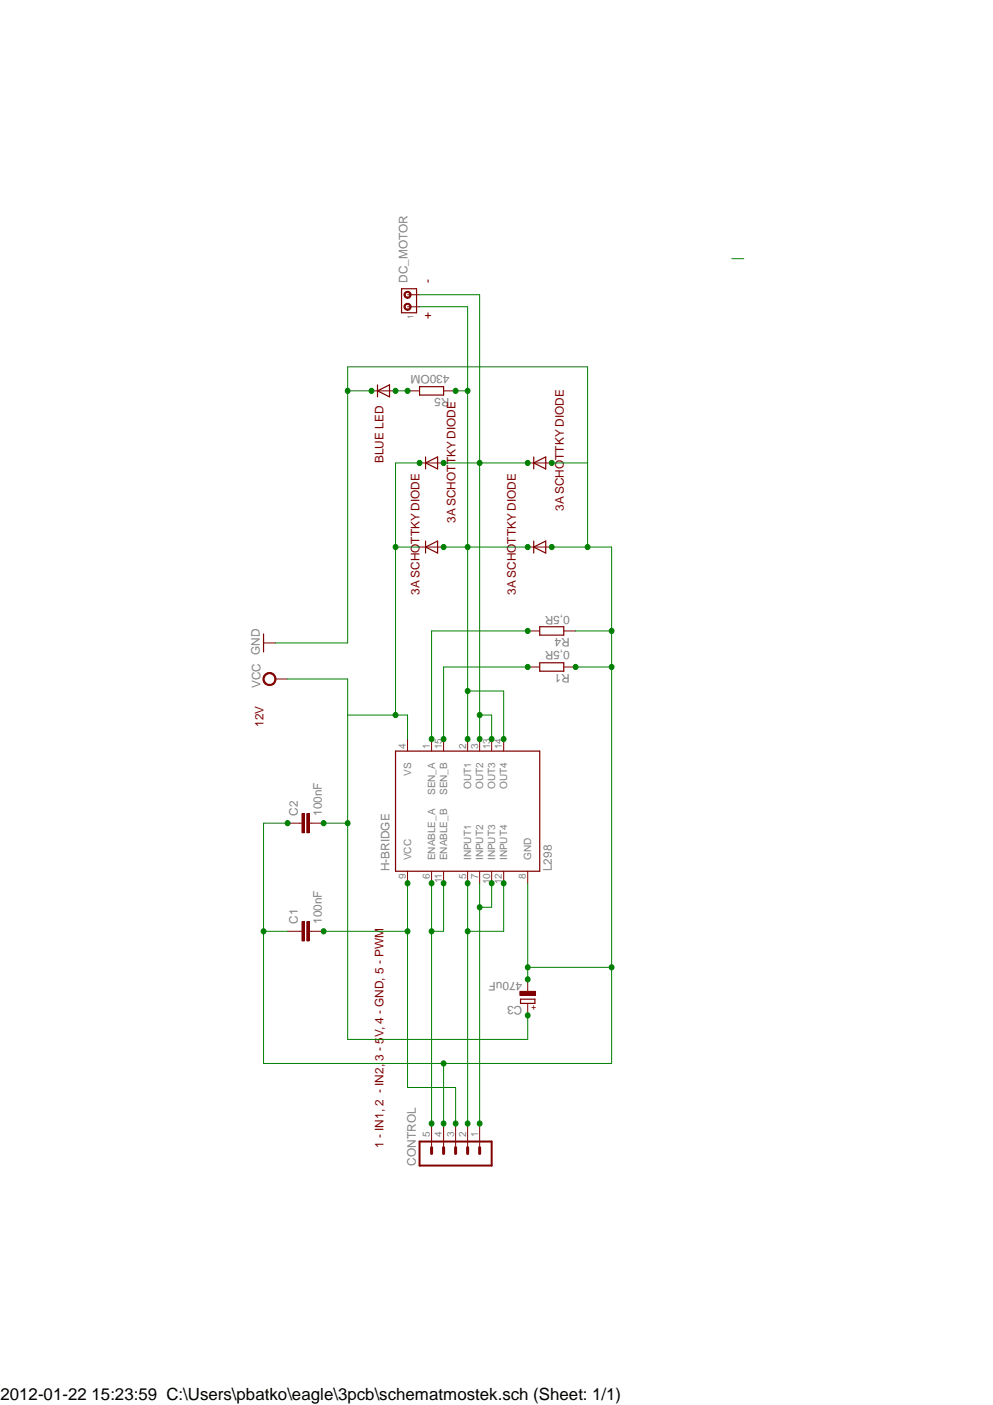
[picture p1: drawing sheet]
<svg xmlns="http://www.w3.org/2000/svg" width="210mm" height="297mm" viewBox="0 0 210 297" stroke-linecap="round" stroke-linejoin="round" font-family="sans-serif">
<path d="M88.7 81.7h5.1v1.8h-5.1zM114.1 132.5h5.1v1.8h-5.1z" fill="none" stroke="#800000" stroke-width=".25"/>
<path d="M86.1 82.6h2.6M93.8 82.6h2.5M111.5 133.4h2.6M119.2 133.4h2.5M60.8 174h2.5M65.9 174h2.5" fill="none" stroke="#800000" stroke-width=".21"/>
<path d="M63.8 172h.5v4.1h-.5z" fill-rule="evenodd" fill="#800000"/>
<path d="M63.8 172h.5v4.1h-.5z" fill="none" stroke="#800000" stroke-width=".21"/>
<path d="M64.9 172h.5v4.1h-.5z" fill-rule="evenodd" fill="#800000"/>
<path d="M63.3 174h.5M64.9 172h.5v4.1h-.5zM65.4 174h.5M111.5 207.1v2.5M111.5 212.1v2.6" fill="none" stroke="#800000" stroke-width=".21"/>
<path d="M110 211.2h3.1v.9h-3.1z" fill="none" stroke="#800000" stroke-width=".25"/>
<path d="M109.9 209.6h3.3v.8h-3.3z" fill-rule="evenodd" fill="#800000"/>
<g fill="none" stroke="#800000" stroke-width=".21">
<path d="M86.1 156.3v2.5M91.2 156.3v2.5M93.8 156.3v2.5M98.8 156.3v2.5M101.4 156.3v2.5M103.9 156.3v2.5M106.5 156.3v2.5M60.8 196.9h2.5M65.9 196.9h2.5M86.1 184.2v2.5M91.2 184.2v2.5M93.8 184.2v2.5"/>
<path d="M98.8 184.2v2.5M101.4 184.2v2.5M103.9 184.2v2.5M106.5 184.2v2.5M111.5 184.2v2.5M109.9 209.6h3.3v.8h-3.3z"/>
</g>
<path d="M83.6 158.8h30.5v25.4h-30.5z" fill="none" stroke="#800000" stroke-width=".25"/>
<path d="M63.8 194.9h.5v4h-.5z" fill-rule="evenodd" fill="#800000"/>
<path d="M63.8 194.9h.5v4h-.5z" fill="none" stroke="#800000" stroke-width=".21"/>
<path d="M64.9 194.9h.5v4h-.5z" fill-rule="evenodd" fill="#800000"/>
<g fill="none" stroke="#800000" stroke-width=".21">
<path d="M78.5 82.6h5.1M88.7 97.9h5.1M111.5 97.9h5.1M88.7 115.7h5.1M111.5 115.7h5.1M55.7 135.9h2.6M58.3 143.6h2.5M111.5 141h2.6M119.2 141h2.5M63.3 196.9h.5M64.9 194.9h.5v4h-.5zM65.4 196.9h.5"/>
<path d="M91.2 237.5v5.1M93.8 237.5v5.1M96.3 237.5v5.1M98.8 237.5v5.1M101.4 237.5v5.1"/>
</g>
<path d="M88.7 241.3h15.2v5.1h-15.2z" fill="none" stroke="#800000" stroke-width=".42"/>
<path d="M91.2 242.6v1.3M93.8 242.6v1.3M96.3 242.6v1.3M98.8 242.6v1.3M101.4 242.6v1.3" fill="none" stroke="#800000" stroke-width=".63"/>
<path d="M79.8 82.6l2.5-1.2v2.5zM79.8 81.4v2.5M90 96.6v2.5M90 97.9l2.5-1.3v2.5zM112.8 96.6v2.5M112.8 97.9l2.6-1.3v2.5zM90 115.7l2.5-1.3v2.5zM90 114.4v2.5M112.8 115.7l2.6-1.3v2.5zM112.8 114.4v2.5M55.7 134v3.8M114.1 140.1h5.1v1.8h-5.1z" fill="none" stroke="#800000" stroke-width=".25"/>
<path d="M56.1 142.5a1.38 1.38 0 0 1 2.2 .6 1.38 1.38 0 0 1-1.3 1.8v-.2a1.15 1.15 0 0 1-1-1.7 1.15 1.15 0 0 1 1.9-.2 1.15 1.15 0 0 1-.5 1.9h-.4v.2a1.37 1.37 0 0 1-1.4-.9 1.37 1.37 0 0 1 .5-1.5z" fill-rule="evenodd" fill="#800000"/>
<path d="M86.1 64.9h2.6M86.1 62.3h2.6M56.1 142.5a1.38 1.38 0 0 1 2.2 .6 1.38 1.38 0 0 1-1.3 1.8v-.2a1.15 1.15 0 0 1-1-1.7 1.15 1.15 0 0 1 1.9-.2 1.15 1.15 0 0 1-.5 1.9h-.4v.2a1.37 1.37 0 0 1-1.4-.9 1.37 1.37 0 0 1 .5-1.5z" fill="none" stroke="#800000" stroke-width=".21"/>
<path d="M84.9 61h3.2v5.1h-3.2z" fill="none" stroke="#800000" stroke-width=".25"/>
<path d="M85.6 64.3a.76 .76 0 0 1 1.3 .3 .76 .76 0 0 1-.8 1v-.2a.52 .52 0 0 1-.4-.8 .52 .52 0 0 1 .9-.1 .52 .52 0 0 1-.2 .8l-.3 .1v.2a.75 .75 0 0 1-.7-.5 .75 .75 0 0 1 .2-.8z" fill-rule="evenodd" fill="#800000"/>
<path d="M85.6 64.3a.76 .76 0 0 1 1.3 .3 .76 .76 0 0 1-.8 1v-.2a.52 .52 0 0 1-.4-.8 .52 .52 0 0 1 .9-.1 .52 .52 0 0 1-.2 .8l-.3 .1v.2a.75 .75 0 0 1-.7-.5 .75 .75 0 0 1 .2-.8z" fill="none" stroke="#800000" stroke-width=".21"/>
<path d="M85.6 61.8a.76 .76 0 0 1 1.3 .2 .76 .76 0 0 1-.8 1.1v-.3a.52 .52 0 0 1-.4-.7 .52 .52 0 0 1 .9-.2 .52 .52 0 0 1-.2 .9h-.3v.3a.75 .75 0 0 1-.7-.5 .75 .75 0 0 1 .2-.8z" fill-rule="evenodd" fill="#800000"/>
<path d="M85.6 61.8a.76 .76 0 0 1 1.3 .2 .76 .76 0 0 1-.8 1.1v-.3a.52 .52 0 0 1-.4-.7 .52 .52 0 0 1 .9-.2 .52 .52 0 0 1-.2 .9h-.3v.3a.75 .75 0 0 1-.7-.5 .75 .75 0 0 1 .2-.8z" fill="none" stroke="#800000" stroke-width=".21"/>
<path d="M93.8 186.7v10.2h-2.6" fill="none" stroke="#008000" stroke-width=".21"/>
<circle cx="93.7" cy="186.7" r=".53" fill="#008000"/>
<circle cx="93.7" cy="186.7" r=".53" fill="none" stroke="#008000" stroke-width=".21"/>
<circle cx="91.2" cy="186.7" r=".53" fill="#008000"/>
<g fill="none" stroke="#008000" stroke-width=".21">
<path d="M91.2 186.7v50.8"/>
<circle cx="91.2" cy="186.7" r=".53"/>
</g>
<circle cx="91.2" cy="237.5" r=".53" fill="#008000"/>
<circle cx="91.2" cy="237.5" r=".53" fill="none" stroke="#008000" stroke-width=".21"/>
<circle cx="91.2" cy="196.9" r=".53" fill="#008000"/>
<circle cx="91.2" cy="196.9" r=".53" fill="none" stroke="#008000" stroke-width=".21"/>
<circle cx="103.9" cy="186.7" r=".53" fill="#008000"/>
<g fill="none" stroke="#008000" stroke-width=".21">
<path d="M103.9 186.7v5.1h-2.5"/>
<circle cx="103.9" cy="186.7" r=".53"/>
</g>
<circle cx="101.4" cy="191.8" r=".53" fill="#008000"/>
<g fill="none" stroke="#008000" stroke-width=".21">
<path d="M101.4 191.8v45.7"/>
<circle cx="101.4" cy="191.8" r=".53"/>
</g>
<circle cx="101.4" cy="237.5" r=".53" fill="#008000"/>
<g fill="none" stroke="#008000" stroke-width=".21">
<path d="M93.8 97.9h17.7M101.4 97.9v58.4M101.4 151.2h2.5v5.1M101.4 186.7v5.1"/>
<circle cx="101.4" cy="237.5" r=".53"/>
</g>
<circle cx="103.9" cy="156.3" r=".53" fill="#008000"/>
<circle cx="103.9" cy="156.3" r=".53" fill="none" stroke="#008000" stroke-width=".21"/>
<circle cx="101.4" cy="156.3" r=".53" fill="#008000"/>
<circle cx="101.4" cy="156.3" r=".53" fill="none" stroke="#008000" stroke-width=".21"/>
<circle cx="101.4" cy="151.2" r=".53" fill="#008000"/>
<circle cx="101.4" cy="151.2" r=".53" fill="none" stroke="#008000" stroke-width=".21"/>
<circle cx="101.4" cy="97.9" r=".53" fill="#008000"/>
<circle cx="101.4" cy="97.9" r=".53" fill="none" stroke="#008000" stroke-width=".21"/>
<circle cx="93.7" cy="97.9" r=".53" fill="#008000"/>
<circle cx="93.7" cy="97.9" r=".53" fill="none" stroke="#008000" stroke-width=".21"/>
<circle cx="111.5" cy="97.9" r=".53" fill="#008000"/>
<g fill="none" stroke="#008000" stroke-width=".21">
<path d="M88.7 62.3h12.7v35.6M83.6 82.6h2.5"/>
<circle cx="111.5" cy="97.9" r=".53"/>
</g>
<circle cx="86.1" cy="82.6" r=".53" fill="#008000"/>
<circle cx="86.1" cy="82.6" r=".53" fill="none" stroke="#008000" stroke-width=".21"/>
<circle cx="83.6" cy="82.6" r=".53" fill="#008000"/>
<circle cx="83.6" cy="82.6" r=".53" fill="none" stroke="#008000" stroke-width=".21"/>
<circle cx="86.1" cy="186.7" r=".53" fill="#008000"/>
<g fill="none" stroke="#008000" stroke-width=".21">
<path d="M86.1 186.7v10.2h-17.7"/>
<circle cx="86.1" cy="186.7" r=".53"/>
</g>
<circle cx="86.1" cy="196.9" r=".53" fill="#008000"/>
<g fill="none" stroke="#008000" stroke-width=".21">
<path d="M86.1 196.9v33h10.2v7.6"/>
<circle cx="86.1" cy="196.9" r=".53"/>
</g>
<circle cx="96.3" cy="237.5" r=".53" fill="#008000"/>
<circle cx="96.3" cy="237.5" r=".53" fill="none" stroke="#008000" stroke-width=".21"/>
<circle cx="68.4" cy="196.9" r=".53" fill="#008000"/>
<g fill="none" stroke="#008000" stroke-width=".21">
<path d="M154.7 54.7h2.5M116.6 97.9h7.6M116.6 115.7h7.6"/>
<circle cx="68.4" cy="196.9" r=".53"/>
</g>
<circle cx="60.8" cy="174" r=".53" fill="#008000"/>
<g fill="none" stroke="#008000" stroke-width=".21">
<path d="M60.8 174h-5.1v22.9h5.1"/>
<circle cx="60.8" cy="174" r=".53"/>
</g>
<circle cx="55.7" cy="196.9" r=".53" fill="#008000"/>
<g fill="none" stroke="#008000" stroke-width=".21">
<path d="M55.7 196.9v27.9"/>
<circle cx="55.7" cy="196.9" r=".53"/>
</g>
<circle cx="93.7" cy="237.5" r=".53" fill="#008000"/>
<g fill="none" stroke="#008000" stroke-width=".21">
<path d="M55.7 224.8h38.1v12.7"/>
<circle cx="93.7" cy="237.5" r=".53"/>
</g>
<circle cx="93.7" cy="224.8" r=".53" fill="#008000"/>
<g fill="none" stroke="#008000" stroke-width=".21">
<path d="M129.3 204.5v20.3h-35.5"/>
<circle cx="93.7" cy="224.8" r=".53"/>
</g>
<circle cx="111.5" cy="207.1" r=".53" fill="#008000"/>
<g fill="none" stroke="#008000" stroke-width=".21">
<path d="M111.5 186.7v20.4"/>
<circle cx="111.5" cy="207.1" r=".53"/>
</g>
<circle cx="111.5" cy="204.5" r=".53" fill="#008000"/>
<g fill="none" stroke="#008000" stroke-width=".21">
<path d="M111.5 204.5h17.8"/>
<circle cx="111.5" cy="204.5" r=".53"/>
</g>
<circle cx="129.3" cy="204.5" r=".53" fill="#008000"/>
<g fill="none" stroke="#008000" stroke-width=".21">
<path d="M121.7 133.4h7.6v71.1"/>
<circle cx="129.3" cy="204.5" r=".53"/>
</g>
<circle cx="129.3" cy="133.4" r=".53" fill="#008000"/>
<g fill="none" stroke="#008000" stroke-width=".21">
<path d="M124.2 115.7h5.1v17.7"/>
<circle cx="129.3" cy="133.4" r=".53"/>
</g>
<circle cx="124.2" cy="115.7" r=".53" fill="#008000"/>
<g fill="none" stroke="#008000" stroke-width=".21">
<path d="M73.5 82.6v-5h50.7v38.1M121.7 141h7.6"/>
<circle cx="124.2" cy="115.7" r=".53"/>
</g>
<circle cx="121.6" cy="141" r=".53" fill="#008000"/>
<circle cx="121.6" cy="141" r=".53" fill="none" stroke="#008000" stroke-width=".21"/>
<circle cx="129.3" cy="141" r=".53" fill="#008000"/>
<g fill="none" stroke="#008000" stroke-width=".21">
<path d="M73.5 82.6h5"/>
<circle cx="129.3" cy="141" r=".53"/>
</g>
<circle cx="73.5" cy="82.6" r=".53" fill="#008000"/>
<circle cx="73.5" cy="82.6" r=".53" fill="none" stroke="#008000" stroke-width=".21"/>
<circle cx="78.5" cy="82.6" r=".53" fill="#008000"/>
<circle cx="78.5" cy="82.6" r=".53" fill="none" stroke="#008000" stroke-width=".21"/>
<circle cx="116.6" cy="97.9" r=".53" fill="#008000"/>
<circle cx="116.6" cy="97.9" r=".53" fill="none" stroke="#008000" stroke-width=".21"/>
<circle cx="116.6" cy="115.7" r=".53" fill="#008000"/>
<g fill="none" stroke="#008000" stroke-width=".21">
<path d="M73.5 82.6v53.3h-15.2"/>
<circle cx="116.6" cy="115.7" r=".53"/>
</g>
<circle cx="111.5" cy="133.4" r=".53" fill="#008000"/>
<g fill="none" stroke="#008000" stroke-width=".21">
<path d="M111.5 133.4h-20.3v22.9"/>
<circle cx="111.5" cy="133.4" r=".53"/>
</g>
<circle cx="91.2" cy="156.3" r=".53" fill="#008000"/>
<g fill="none" stroke="#008000" stroke-width=".21">
<path d="M93.8 141v15.3"/>
<circle cx="91.2" cy="156.3" r=".53"/>
</g>
<circle cx="93.7" cy="156.3" r=".53" fill="#008000"/>
<g fill="none" stroke="#008000" stroke-width=".21">
<path d="M93.8 141h17.7"/>
<circle cx="93.7" cy="156.3" r=".53"/>
</g>
<circle cx="111.5" cy="141" r=".53" fill="#008000"/>
<g fill="none" stroke="#008000" stroke-width=".21">
<path d="M106.5 146.1v10.2"/>
<circle cx="111.5" cy="141" r=".53"/>
</g>
<circle cx="106.4" cy="156.3" r=".53" fill="#008000"/>
<circle cx="106.4" cy="156.3" r=".53" fill="none" stroke="#008000" stroke-width=".21"/>
<circle cx="98.8" cy="156.3" r=".53" fill="#008000"/>
<g fill="none" stroke="#008000" stroke-width=".21">
<path d="M93.8 115.7h17.7M98.8 115.7v40.6"/>
<circle cx="98.8" cy="156.3" r=".53"/>
</g>
<circle cx="98.8" cy="115.7" r=".53" fill="#008000"/>
<g fill="none" stroke="#008000" stroke-width=".21">
<path d="M98.8 82.6v33.1"/>
<circle cx="98.8" cy="115.7" r=".53"/>
</g>
<circle cx="96.3" cy="82.6" r=".53" fill="#008000"/>
<g fill="none" stroke="#008000" stroke-width=".21">
<path d="M96.3 82.6h2.5"/>
<circle cx="96.3" cy="82.6" r=".53"/>
</g>
<circle cx="98.8" cy="82.6" r=".53" fill="#008000"/>
<g fill="none" stroke="#008000" stroke-width=".21">
<path d="M98.8 64.9v17.7M98.8 146.1h7.7"/>
<circle cx="98.8" cy="82.6" r=".53"/>
</g>
<circle cx="98.8" cy="146.1" r=".53" fill="#008000"/>
<circle cx="98.8" cy="146.1" r=".53" fill="none" stroke="#008000" stroke-width=".21"/>
<circle cx="111.5" cy="115.7" r=".53" fill="#008000"/>
<circle cx="111.5" cy="115.7" r=".53" fill="none" stroke="#008000" stroke-width=".21"/>
<circle cx="93.7" cy="115.7" r=".53" fill="#008000"/>
<g fill="none" stroke="#008000" stroke-width=".21">
<path d="M88.7 64.9h10.1"/>
<circle cx="93.7" cy="115.7" r=".53"/>
</g>
<circle cx="98.8" cy="186.7" r=".53" fill="#008000"/>
<circle cx="98.8" cy="186.7" r=".53" fill="none" stroke="#008000" stroke-width=".21"/>
<circle cx="106.4" cy="186.7" r=".53" fill="#008000"/>
<g fill="none" stroke="#008000" stroke-width=".21">
<path d="M106.5 186.7v10.2h-7.7"/>
<circle cx="106.4" cy="186.7" r=".53"/>
</g>
<circle cx="98.8" cy="196.9" r=".53" fill="#008000"/>
<g fill="none" stroke="#008000" stroke-width=".21">
<path d="M98.8 186.7v50.8"/>
<circle cx="98.8" cy="196.9" r=".53"/>
</g>
<circle cx="98.8" cy="237.5" r=".53" fill="#008000"/>
<g fill="none" stroke="#008000" stroke-width=".21">
<path d="M88.7 97.9h-5.1v17.8h5.1"/>
<circle cx="98.8" cy="237.5" r=".53"/>
</g>
<circle cx="83.6" cy="115.7" r=".53" fill="#008000"/>
<g fill="none" stroke="#008000" stroke-width=".21">
<path d="M83.6 115.7v35.5h2.5v5.1"/>
<circle cx="83.6" cy="115.7" r=".53"/>
</g>
<circle cx="83.6" cy="151.2" r=".53" fill="#008000"/>
<g fill="none" stroke="#008000" stroke-width=".21">
<path d="M83.6 151.2h-10.1v22.8"/>
<circle cx="83.6" cy="151.2" r=".53"/>
</g>
<circle cx="68.4" cy="174" r=".53" fill="#008000"/>
<g fill="none" stroke="#008000" stroke-width=".21">
<path d="M68.4 174h5.1"/>
<circle cx="68.4" cy="174" r=".53"/>
</g>
<circle cx="73.5" cy="174" r=".53" fill="#008000"/>
<g fill="none" stroke="#008000" stroke-width=".21">
<path d="M73.5 143.6v7.6M73.5 174v45.8h38v-5.1"/>
<circle cx="73.5" cy="174" r=".53"/>
</g>
<circle cx="111.5" cy="214.7" r=".53" fill="#008000"/>
<circle cx="111.5" cy="214.7" r=".53" fill="none" stroke="#008000" stroke-width=".21"/>
<circle cx="88.7" cy="97.9" r=".53" fill="#008000"/>
<g fill="none" stroke="#008000" stroke-width=".21">
<path d="M60.8 143.6h12.7"/>
<circle cx="88.7" cy="97.9" r=".53"/>
</g>
<text font-size="3.6" x=".1" y="296">2012-01-22 15:23:59 C:\Users\pbatko\eagle\3pcb\schematmostek.sch (Sheet: 1/1)</text>
<g font-size="2.5" fill="#808080">
<text x="86.1" y="59.8" transform="rotate(-90 86.1 59.8)">DC_MOTOR</text>
<text x="95" y="79.3" transform="rotate(-180 95 79.3)">430OM</text>
<text x="95" y="84.1" transform="rotate(-180 95 84.1)">R5</text>
<text x="120.4" y="130.1" transform="rotate(-180 120.4 130.1)">0,5R</text>
<text x="120.4" y="137.7" transform="rotate(-180 120.4 137.7)">0,5R</text>
<text x="120.4" y="134.9" transform="rotate(-180 120.4 134.9)">R4</text>
<text x="120.4" y="142.5" transform="rotate(-180 120.4 142.5)">R1</text>
<text x="55.1" y="145.5" transform="rotate(-90 55.1 145.5)">VCC GND</text>
<text x="62.9" y="172.5" transform="rotate(-90 62.9 172.5)">C2</text>
<text x="68" y="172.5" transform="rotate(-90 68 172.5)">100nF</text>
<text x="82.3" y="184.2" transform="rotate(-90 82.3 184.2)">H-BRIDGE</text>
<text x="116.6" y="184.2" transform="rotate(-90 116.6 184.2)">L298</text>
<text x="62.9" y="195.4" transform="rotate(-90 62.9 195.4)">C1</text>
<text x="68" y="195.4" transform="rotate(-90 68 195.4)">100nF</text>
<text x="110.4" y="207.5" transform="rotate(-180 110.4 207.5)">470uF</text>
<text x="110.4" y="212.6" transform="rotate(-180 110.4 212.6)">C3</text>
<text x="87.9" y="246.4" transform="rotate(-90 87.9 246.4)">CONTROL</text>
</g>
<g font-size="2.5" fill="#800000">
<text x="91.2" y="59.9" transform="rotate(-90 91.2 59.9)">-</text>
<text x="91.2" y="67.4" transform="rotate(-90 91.2 67.4)">+</text>
<text x="81.1" y="97.9" transform="rotate(-90 81.1 97.9)">BLUE LED</text>
<text x="96.3" y="110.6" transform="rotate(-90 96.3 110.6)">3A SCHOTTKY DIODE</text>
<text x="119.2" y="108" transform="rotate(-90 119.2 108)">3A SCHOTTKY DIODE</text>
<text x="88.7" y="125.8" transform="rotate(-90 88.7 125.8)">3A SCHOTTKY DIODE</text>
<text x="109" y="125.8" transform="rotate(-90 109 125.8)">3A SCHOTTKY DIODE</text>
<text x="55.7" y="153.7" transform="rotate(-90 55.7 153.7)">12V</text>
<text x="81.1" y="242.6" transform="rotate(-90 81.1 242.6)">1 - IN1, 2 - IN2, 3 - 5V, 4 - GND, 5 - PWM</text>
</g>
<g font-size="2.1" fill="#808080">
<text x="85.8" y="158.5" transform="rotate(-90 85.8 158.5)">4</text>
<text x="90.9" y="158.5" transform="rotate(-90 90.9 158.5)">1</text>
<text x="93.4" y="158.5" transform="rotate(-90 93.4 158.5)">15</text>
<text x="98.5" y="158.5" transform="rotate(-90 98.5 158.5)">2</text>
<text x="101" y="158.5" transform="rotate(-90 101 158.5)">3</text>
<text x="103.6" y="158.5" transform="rotate(-90 103.6 158.5)">13</text>
<text x="106.1" y="158.5" transform="rotate(-90 106.1 158.5)">14</text>
<text x="86.9" y="164" transform="rotate(-90 86.9 164)">VS</text>
<text x="99.6" y="166.8" transform="rotate(-90 99.6 166.8)">OUT1</text>
<text x="102.2" y="166.8" transform="rotate(-90 102.2 166.8)">OUT2</text>
<text x="104.7" y="166.8" transform="rotate(-90 104.7 166.8)">OUT3</text>
<text x="107.2" y="166.8" transform="rotate(-90 107.2 166.8)">OUT4</text>
<text x="92" y="168.1" transform="rotate(-90 92 168.1)">SEN_A</text>
<text x="94.5" y="168.1" transform="rotate(-90 94.5 168.1)">SEN_B</text>
<text x="85.8" y="185.8" transform="rotate(-90 85.8 185.8)">9</text>
<text x="86.9" y="181.9" transform="rotate(-90 86.9 181.9)">VCC</text>
<text x="90.9" y="185.8" transform="rotate(-90 90.9 185.8)">6</text>
<text x="92" y="181.9" transform="rotate(-90 92 181.9)">ENABLE_A</text>
<text x="94.5" y="181.9" transform="rotate(-90 94.5 181.9)">ENABLE_B</text>
<text x="98.5" y="185.8" transform="rotate(-90 98.5 185.8)">5</text>
<text x="99.6" y="181.9" transform="rotate(-90 99.6 181.9)">INPUT1</text>
<text x="101" y="185.8" transform="rotate(-90 101 185.8)">7</text>
<text x="102.2" y="181.9" transform="rotate(-90 102.2 181.9)">INPUT2</text>
<text x="104.7" y="181.9" transform="rotate(-90 104.7 181.9)">INPUT3</text>
<text x="107.2" y="181.9" transform="rotate(-90 107.2 181.9)">INPUT4</text>
<text x="111.2" y="185.8" transform="rotate(-90 111.2 185.8)">8</text>
<text x="112.3" y="181.9" transform="rotate(-90 112.3 181.9)">GND</text>
<text x="93.4" y="186.8" transform="rotate(-90 93.4 186.8)">11</text>
<text x="103.6" y="186.9" transform="rotate(-90 103.6 186.9)">10</text>
<text x="106.1" y="186.9" transform="rotate(-90 106.1 186.9)">12</text>
<text x="90.9" y="240.3" transform="rotate(-90 90.9 240.3)">5</text>
<text x="93.4" y="240.3" transform="rotate(-90 93.4 240.3)">4</text>
<text x="96" y="240.3" transform="rotate(-90 96 240.3)">3</text>
<text x="98.5" y="240.3" transform="rotate(-90 98.5 240.3)">2</text>
<text x="101" y="240.3" transform="rotate(-90 101 240.3)">1</text>
</g>
<text font-size="1.8" fill="#808080" x="87.4" y="67.4" transform="rotate(-90 87.4 67.4)">1</text>
<text font-size="1.8" fill="#800000" x="113.4" y="213.6" transform="rotate(-90 113.4 213.6)">+</text>
</svg>
